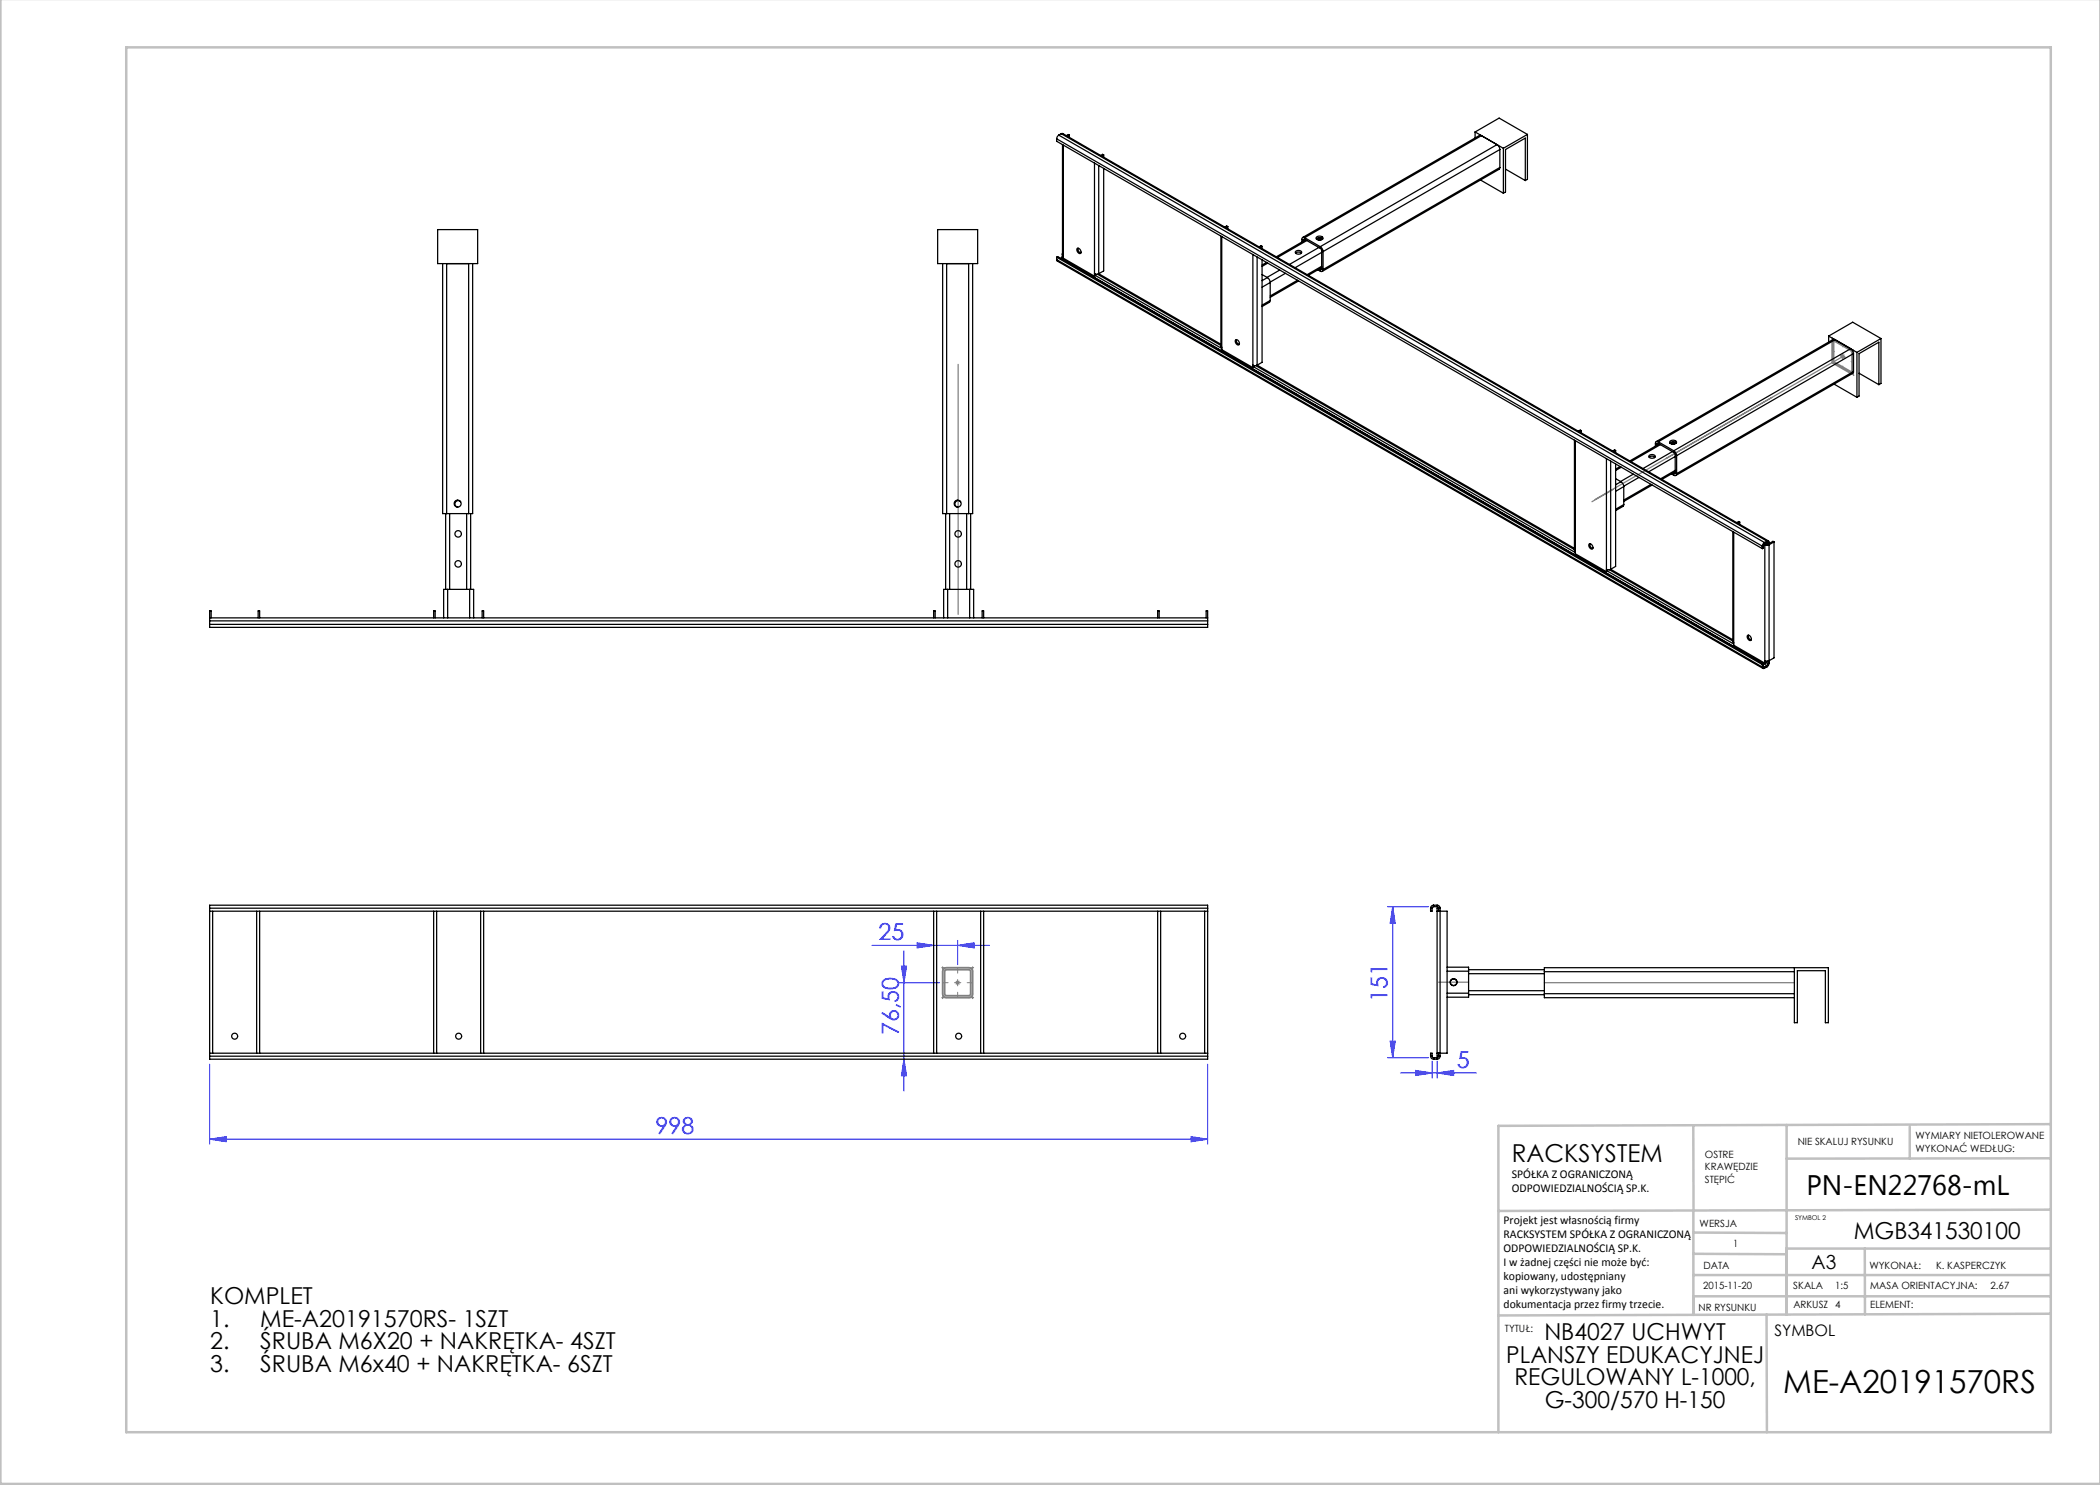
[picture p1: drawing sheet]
<svg xmlns="http://www.w3.org/2000/svg" width="420mm" height="297mm" viewBox="0 0 420 297" stroke-linecap="round" stroke-linejoin="round" font-family="sans-serif">
<g fill="none" stroke="#00f" stroke-width=".2">
<path d="M174.4 189.1h23.5M179.8 196.5h8.1M180.3 193.2h1l-.5 3.3zM180.8 190.2v28M183.4 188.6l3.3 .5-3.3 .5zM191.5 189.1l3.3-.5v1zM191.5 188.1v4.8M277.5 181.3h8.2M278.5 181.3v30.2M278.5 181.3l.5 3.3h-1zM41.9 212.8v16M180.8 211.8l.5 3.3h-1z"/>
<path d="M241.5 212.8v16M277.5 211.5h8.2M278 208.2h1l-.5 3.3zM280.1 214.6h15.2M283.1 214.1l3.3 .5-3.3 .5zM286.4 212.2v3.4M287.4 212.2v3.4M287.4 214.6l3.3-.5v1zM41.9 227.8l3.3-.5v1zM41.9 227.8h199.6M238.2 227.3l3.3 .5-3.3 .5z"/>
</g>
<g fill="none" stroke="#808080" stroke-width=".2">
<path d="M366.3 72.4l.6 .4M366.3 67.5l.6 .4M366.4 67.5v.6M366.4 72v.7M368.1 71.3h1M368.2 70.9l.7 .8M368.6 70.8v1M368.9 70.9l-.7 .8M370.3 74.7l.5 .4M370.3 69.8l.5 .4M370.7 69.9v.7M370.7 74.5v.6"/>
<path d="M188.3 199.5h.8M188.3 193.5h.8M188.5 193.3v.8M188.5 198.9v.8M191 196.5h1M191.2 196.2l.7 .7M191.5 196v1M191.9 196.2l-.7 .7M193.9 199.5h.8M193.9 193.5h.8M194.5 193.3v.8M194.5 198.9v.8"/>
</g>
<path d="M366.6 67.9l.4 .1 3.1 1.7 .4 .4 .2 .6v3.6a.35 .35 0 0 1-.2 .4 .35 .35 0 0 1-.4-.1l-3.1-1.8-.4-.4-.2-.5v-3.6zM366.8 68.3h.2l3.3 2v4l-3.5-2zM188.7 193.8l.6-.3h4.4a.8 .8 0 0 1 .8 .8v4.4a.8 .8 0 0 1-.8 .8h-4.4a.8 .8 0 0 1-.8-.8v-4.4zM189 194.1l.3-.2h4.4l.3 .2 .1 .2v4.4l-.1 .3-.3 .1h-4.4l-.3-.1-.1-.3v-4.4z" fill="none" stroke="#808080" stroke-width=".35"/>
<g fill="none" stroke="#c0c0c0" stroke-width=".5">
<path d="M.1 -.1v296.9h419.9M25.2 9.5h385v276.9h-385zM338.7 225.2v16.9M357.3 225v37.9M382 225.4v6.3M410.1 224.8l-110.4 .4v61.2M410.1 231.7h-52.8M338.7 259.3h71.5M338.7 255h71.5M338.7 250.8l18.6 .1M338.7 246.5l18.6 .1M338.7 242.1v20.9"/>
<path d="M373 249.7v13.2M410.1 241.9l-110.4 .3M410.2 249.7h-52.9v13.2M353.3 262.9l.1 23.5M410.2 262.7l-110.5 .4"/>
</g>
<path d="M191.6 72.9v50M354.4 79.5l-35.4 20.4M368.6 71.3l-35.4 20.4M322.6 97.9l-4.2 2.4M287.7 196.4h6M308.9 196.5h50" fill="none" stroke="#808080" stroke-width=".25"/>
<path d="M366.4 70.1l.3 .1M368.6 73.7v-.3M368.6 69.2v-.4M370.4 72.4l.3 .1M188.5 196.5h.4M191.5 199.5v-.4M191.5 193.9v-.4M194.1 196.5h.4" fill="none" stroke="#808080" stroke-width=".2" stroke-dasharray="15.2 1.3 1.3 1.3"/>
<path d="M188.9 196.5h5.2M191.5 199.1v-5.2" fill="none" stroke="#808080" stroke-width=".2" stroke-dasharray="15.2 1.3 1.3 1.3" stroke-dashoffset="14.5"/>
<path d="M366.7 70.2l3.7 2.2M368.6 73.4v-4.2" fill="none" stroke="#808080" stroke-width=".2" stroke-dasharray="15.2 1.3 1.3 1.3" stroke-dashoffset="15"/>
<g fill="#00f">
<path d="M238.2 227.3l3.3 .5-3.3 .5zM41.9 227.8l3.3-.5v1z"/>
<path d="M183.4 188.6l3.3 .5-3.3 .5zM191.5 189.1l3.3-.5v1zM283.1 214.1l3.3 .5-3.3 .5zM287.4 214.6l3.3-.5v1z"/>
<path d="M180.3 193.2h1l-.5 3.3zM180.8 211.8l.5 3.3h-1z"/>
<path d="M278.5 181.3l.5 3.3h-1zM278 208.2h1l-.5 3.3z"/>
</g>
<g fill="none" stroke="#000" stroke-width=".25">
<path d="M211.3 27.8v.5l141.2 81.4M211.3 27.8l141.2 81.4M211.8 27l-.3 .3-.2 .5M211.8 27l141.1 81.5M212.3 26.7h.3l141.1 81.5M212.3 26.7l-.5 .3M212.3 26.7l141.1 81.5M212.5 28.9v22l.2 .3M212.7 29v22.6l6.2 3.6M213.9 27l-.2-.1-.4 .2M213.9 27l-.4 .3M213.9 27v.5"/>
<path d="M218.9 32.6v22.6M219.7 33.1v21.6M220.7 31v.4M220.7 33.7v20.5l-1 .5M220.7 31l-.4 .2M220.7 31l-.2-.1-.4 .2M295 26.4v1.2M295 26.4l5.7 3.3M295 26.4l4.8-2.8 5.7 3.3M296.1 36l4.6 2.6M300 29.9l-.2-.6-.4-.4-35.4 20.4M300 33.5l-.2 .4-35.4 20.4"/>
<path d="M300 29.9l-35.4 20.4M300 33.5l-35.4 20.4M300 29.9v3.6M300.7 29.7v8.9M301.1 33.8l4 2.3M305.1 36.1v-8.5l-4 2.3v8.5l-.4 .2M305.5 26.9v9l-.4 .2M305.5 26.9l-4.8 2.8M87.5 45.9h8v6.8h-8zM88.5 52.7v50h.8M89.3 52.7v50M93.7 52.7v50"/>
<path d="M94.5 52.7v50h-.8M187.5 45.9h8v6.8h-8zM188.5 52.7v50h.8M189.3 52.7v50M193.7 52.7v50M194.5 52.7v50h-.8M211.3 51.9l.2 .3 141.1 81.5M211.3 51.4v.5M211.3 51.4l141.2 81.5M211.3 51.9l141.2 81.5M211.3 51.4l.2-.1 141.2 81.5M212.3 51.6l141.1 81.5"/>
<path d="M212.3 51.6l-.1 .1M212.5 51.3l-.2 .3M212.5 50.8h.1M212.5 50.8v.5M212.5 51.3l.2 .1M215.5 49.7a.63 .63 0 0 1 .6 .3 .63 .63 0 0 1-.1 .7 .75 .75 0 0 1-.5-1zM215.6 49.6a.81 .81 0 0 0 .6 1M218.9 54.7l.4 .1 .4-.1M219.1 55.1l-.2 .1M219.1 54.8v.3M219.1 55.1l25.3 14.6M219.5 54.8l24.7 14.3"/>
<path d="M219.7 54.7l24.5 14.2M244.2 47.2v22l.2 .2M244.4 47.3v22.6l6.2 3.6M245.6 45.3l-.3-.1-.3 .2M245.6 45.3v.5M245.6 45.3l-.4 .2M250.6 50.9v22.6M251.4 51.4v21.6M252.4 49.3l-.2-.1-.4 .2M252.4 49.3l-.4 .2M252.4 49.3v.4M252.4 52v20.5l-1 .5"/>
<path d="M252.4 54.9l1.1 .6M253.3 52.5l-.9 .5M253.5 55.5l.4 .4 .1 .6M253.5 55.5l-1.1 .6M253.5 52.6l-1.1 .7M254 56.5l-1.6 .9M254 56.5v3.6M256 54l-2.6 1.5M257.1 54.7l-3.1 1.7M259.1 50.6a.91 .91 0 0 1 1.2 0M259.2 50.2a.75 .75 0 0 1 1.1 .3 .7 .7 0 0 1-.6 .3 .7 .7 0 0 1-.6-.4zM259.5 56.1l-5.5 3.1"/>
<path d="M259.7 56.2l-5.7 3.3M260.5 47.5l35.4-20.4h.4l-35.4 20.4M260.7 48v.2M260.9 47.5a.34 .34 0 0 0-.4 0 .34 .34 0 0 0-.1 .4v.5M260.9 47.9l3.3 2 .1 3.8M260.9 47.9l-.2-.1v.2M260.9 47.5l3.1 1.8M260.9 47.9l-.2 .1M261.1 48l-5.8 3.4M261.4 48.1l-5.9 3.4M263.3 47.5a.8 .8 0 0 1 1.3 .2 .84 .84 0 0 1-1.4-.1zM263.3 47.8a.97 .97 0 0 1 1.2 0"/>
<path d="M263.8 49.5l-5.9 3.4M263.9 53.8l.1 .1M264 49.3l.4 .5 .2 .5M264.2 48h-.5M264.3 53.7l-.1 .2h-.2M264.3 53.5l-2.6 1.6M264.3 53.7l-.3 .2M264.3 50.5l-5.3 3M264.3 53.3l-2.9 1.6M264.5 47.8a.92 .92 0 0 0-1.2 .1M264.6 53.9a.34 .34 0 0 1-.2 .4 .34 .34 0 0 1-.4-.1l-.4-.2M264.6 50.3v3.6"/>
<path d="M247.1 68a.63 .63 0 0 1 .7 .3 .63 .63 0 0 1-.1 .7 .75 .75 0 0 1-.6-1zM247.3 67.9a.81 .81 0 0 0 .6 1M250.6 73l.4 .1 .4-.1M250.8 73.4l-.2 .1M250.8 73.1v.3M250.8 73.4l64.3 37.1M251.2 73.1l63.7 36.8M251.4 73l63.5 36.7M254 60.1l-.1 .4-1.5 .8M254 60.1l-1.6 .9M365.7 67.2v1.2M365.7 67.2l5.7 3.3"/>
<path d="M365.7 67.2l4.8-2.8 5.7 3.3M366.8 76.8l4.6 2.7M370.7 70.7l-.2-.5-.4-.5-35.3 20.5M370.7 74.3l-.2 .4-35.3 20.4M370.7 70.7l-35.4 20.4M370.7 74.3l-35.4 20.4M370.7 70.7v3.6M371.4 70.5v9M371.8 74.6l4 2.3M375.8 76.9v-8.5l-4 2.3v8.5l-.4 .3M376.2 67.7v9l-.4 .2M376.2 67.7l-4.8 2.8"/>
<path d="M314.9 88v22l.2 .3M315.1 88.1v22.7l6.2 3.5M316.3 86.1l-.2-.1-.4 .2M316.3 86.1l-.4 .3M316.3 86.1v.5M321.3 91.7v22.6M322.1 92.2v21.7M323.1 90.1l-.2-.1-.4 .2M323.1 90.1l-.4 .2M323.1 90.1v.4M323.1 92.8v20.5l-1 .6M323.1 95.7l1.1 .6"/>
<path d="M324 93.3l-.9 .5M324.2 96.3l.4 .5 .2 .5M324.2 96.3l-1.1 .7M324.3 93.4l-1.2 .7M324.8 97.3v3.6M324.8 97.3l-1.7 1M326.7 94.8l-2.6 1.5M327.8 95.5l-3.1 1.7M329.8 91.4a.91 .91 0 0 1 1.2 0M329.9 91.1a.75 .75 0 0 1 1.2 .2 .7 .7 0 0 1-.7 .4 .7 .7 0 0 1-.6-.5zM330.2 96.9l-5.4 3.1M330.4 97l-5.6 3.3"/>
<path d="M331.2 88.3l35.4-20.4 .4 .1-35.4 20.4M331.4 88.9v.2M331.6 88.4a.34 .34 0 0 0-.4-.1 .34 .34 0 0 0-.1 .4v.5M331.6 88.7l3.4 2v3.9M331.6 88.7h-.2v.2M331.6 88.4l3.2 1.8M331.6 88.7l-.2 .2M331.8 88.8l-5.8 3.4M332.1 88.9l-5.9 3.4M334 88.3a.8 .8 0 0 1 1.3 .2 .84 .84 0 0 1-1.4-.1zM334 88.6a.97 .97 0 0 1 1.3 0M334.5 90.3l-5.9 3.4"/>
<path d="M334.6 94.6l.2 .1M334.8 90.2l.4 .4 .1 .5M334.9 88.8h-.5M335 94.6v.1h-.2M335 94.3l-2.6 1.6M335 94.6l-.2 .1M335 91.3l-5.3 3.1M335 94.1l-2.9 1.7M335.2 88.6a.92 .92 0 0 0-1.1 .1M335.3 94.7a.34 .34 0 0 1-.1 .4 .34 .34 0 0 1-.4 0l-.5-.3M335.3 91.1v3.6M89.1 102.7v15.2"/>
<path d="M89.3 102.7h4.4M89.5 117.9h-.8v5.7M89.5 117.9h4.4M89.5 117.9v5.7M89.9 102.7v15.2M92.1 100.4a.65 .65 0 0 0-1 .1 .65 .65 0 0 0 .5 .9M93.3 102.7v15.2M93.9 117.9h.8v5.7M93.9 117.9v5.7M94.1 102.7v15.2M189.1 102.7v15.2M189.3 102.7h4.4"/>
<path d="M189.5 117.9h-.8v5.7M189.5 117.9h4.4M189.5 117.9v5.7M189.9 102.7v15.2M192.1 100.4a.65 .65 0 0 0-1 .1 .65 .65 0 0 0 .5 .9M193.3 102.7v15.2M193.9 117.9h.8v5.7M193.9 117.9v5.7M194.1 102.7v15.2M317.8 108.8a.63 .63 0 0 1 .7 .3 .63 .63 0 0 1-.1 .7 .75 .75 0 0 1-.6-1zM318 108.7a.81 .81 0 0 0 .6 1M321.3 113.9l.4 .1 .4-.1"/>
<path d="M321.5 114.2l-.2 .1M321.5 113.9v.3M321.5 114.2l25.2 14.6M321.9 113.9l24.7 14.3M322.1 113.9l24.5 14.1M324.8 100.9l-.2 .4-1.5 .8M324.8 100.9l-1.7 1M346.6 106.3v22l.1 .3M346.7 106.4v22.6l6.3 3.6M347.9 104.4l-.2-.1-.4 .2M347.9 104.4l-.3 .2M347.9 104.4v.5"/>
<path d="M352.5 109.2v.5M352.7 109.1v.5l-.2 .1M352.7 109.1l-.2 .1M352.9 108.5l-.3 .3-.1 .4M352.9 108.7l-.2 .4M352.9 108.5v.2M353 108.7v23.9M353.2 108.8l-.2 .2h.5M353.2 108.6v.2M353.2 108.8l.4 .3M353.4 108.2a.26 .26 0 0 1 .3 0 .26 .26 0 0 1 .1 .3M353.4 108.5l.2 .1"/>
<path d="M353.4 108.2v.3M353.4 108.2l-.5 .3M353.4 108.5l-.5 .2M353.6 108.6v.5M353.8 108.5v24.1M353.8 108.5l-.2 .1M354.8 108.4v23.2l-1 .5M354.8 108.4l-1.2 .7M354.8 108.4l-.2-.1-.8 .4M41.9 123.6v.6M41.9 124.9v.6h199.6v-.6M41.9 123.6v-1.4h.3v1.4"/>
<path d="M41.9 124.2v.7M41.9 123.6h199.6M41.9 124.2h199.6M41.9 124.9h199.6M51.6 123.6v-1.4h.3v1.4M86.7 123.6v-1.4h.3v1.4M96.4 123.6v-1.4h.3v1.4M186.7 123.6v-1.4h.3v1.4M196.4 123.6v-1.4h.3v1.4M231.5 123.6v-1.4h.3v1.4M241.2 123.6v-1.4h.3v1.4M241.5 123.6v.6"/>
<path d="M241.5 124.2v.7M349.5 127.1a.63 .63 0 0 1 .7 .3 .63 .63 0 0 1-.1 .7 .75 .75 0 0 1-.6-1zM349.7 127a.81 .81 0 0 0 .5 1M352.5 133.4a.26 .26 0 0 0 .1 .3 .26 .26 0 0 0 .3 0M352.5 132.9v.5M352.7 133.3l.2 .1M352.7 132.8l-.2 .1M352.7 132.8v.5M352.7 133.3l-.2 .1M352.9 133.4v.3M353 132.1l.4 .1 .4-.1M353.2 132.2v.3"/>
<path d="M353.2 132.5l-.2 .1M353.2 132.5l.4 .3M353.4 133.1l-.5 .3M353.4 133.1v.3M353.4 133.4l-.5 .3M353.5 132.2l.1 .1M353.6 132.8l-.2 .3M353.6 132.3v.5M353.8 132.6l-.1 .5-.3 .3M353.8 132.6l-.2 .2M353.8 132.1l-.2 .2M41.9 181.6v-.6h199.6v.6"/>
<path d="M41.9 181.6v29.6M41.9 181.6h199.6M41.9 182.2h199.6M42.5 182.2v28.4M51.3 182.2v28.4M51.9 182.2v28.4M86.7 182.2v28.4M87.3 182.2v28.4M96.1 182.2v28.4M96.7 182.2v28.4M186.7 182.2v28.4M187.3 182.2v28.4"/>
<path d="M196.1 182.2v28.4M196.7 182.2v28.4M231.5 182.2v28.4M232.1 182.2v28.4M240.9 182.2v28.4M241.5 181.6v29.6M286.1 181.6h.3M286.1 181.6v.6h.3v-.6M286.7 181.3l-.3 .3M286.7 181a.6 .6 0 0 0-.6 .6M286.7 181h.7M286.7 181v.3"/>
<path d="M286.7 181.3h.7M287.4 182.2h.3M287.4 181a.6 .6 0 0 1 .6 .6M287.4 181.3l.3 .2v.7M287.4 181v.3M287.7 182.2h1.7v28.4h-1.7M288 181.6h-.6v29.6h.6M288 181.6v29.6M289.4 193.4h4.3v.8M289.4 194.2h4.3M289.4 198.6h4.3M293.7 198.6v.8h-4.3"/>
<path d="M293.7 194.2v4.4M293.7 193.9h15.2M293.7 198.9h15.2M293.7 198.1h15.2M293.7 194.7h15.2M308.9 198.7v.8h50M308.9 194.3h50M308.9 198.7h50M308.9 194.3v4.4M358.9 193.5v11h.6v-10.4h5.6v10.4h.6v-11h-56.8v.8M41.9 211.2v.6h199.6v-.6M41.9 210.6h199.6"/>
<path d="M41.9 211.2h199.6M286.1 211.2a.6 .6 0 0 0 .6 .6M286.1 211.2v-.6h.3v.6M286.1 211.2h.3M286.4 211.2l.3 .3M286.7 211.8h.7M286.7 211.5v.3M286.7 211.5h.7M287.4 210.6h.3M287.4 211.5v.3M287.7 210.6v.8l-.3 .1M288 211.2a.6 .6 0 0 1-.6 .6"/>
<circle cx="91.5" cy="100.7" r=".7"/>
<circle cx="91.6" cy="106.8" r=".65"/>
<circle cx="91.6" cy="112.8" r=".65"/>
<circle cx="191.5" cy="100.7" r=".7"/>
<circle cx="191.6" cy="106.8" r=".65"/>
<circle cx="191.6" cy="112.8" r=".65"/>
<circle cx="290.7" cy="196.4" r=".7"/>
<circle cx="290.7" cy="196.4" r=".65"/>
<circle cx="46.9" cy="207.2" r=".6"/>
<circle cx="91.7" cy="207.2" r=".6"/>
<circle cx="191.7" cy="207.2" r=".6"/>
<circle cx="236.5" cy="207.2" r=".6"/>
</g>
<text font-size="6.3" x="356.6" y="278.5">ME-A20191570RS</text>
<text font-size="5.6" x="361.3" y="239.1">PN-EN22768-mL</text>
<text font-size="4.9" x="302.4" y="232.4">RACKSYSTEM</text>
<g font-size="4.7" fill="#00f">
<text x="175.7" y="188.1">25</text>
<text x="277.5" y="200.4" transform="rotate(-90 277.5 200.4)">151</text>
<text x="179.8" y="207" transform="rotate(-90 179.8 207)">76,50</text>
<text x="291.4" y="213.6">5</text>
<text x="131.1" y="226.8">998</text>
</g>
<g font-size="4.7">
<text x="370.7" y="247.8">MGB341530100</text>
<text x="42.1" y="260.8">KOMPLET</text>
<text x="42.1" y="265.3">1.</text>
<text x="42.1" y="269.9">2.</text>
<text x="52.1" y="265.3">ME-A20191570RS- 1SZT</text>
<text x="52.1" y="269.9">ŚRUBA M6X20 + NAKRĘTKA- 4SZT</text>
<text x="308.9" y="268.1">NB4027 UCHWYT</text>
<text x="42.1" y="274.4">3.</text>
<text x="52.1" y="274.4">ŚRUBA M6x40 + NAKRĘTKA- 6SZT</text>
<text x="301.3" y="272.6">PLANSZY EDUKACYJNEJ</text>
<text x="302.9" y="277.1">REGULOWANY L-1000,</text>
<text x="309" y="281.6">G-300/570 H-150</text>
</g>
<text font-size="3.9" x="362.3" y="253.8">A3</text>
<text font-size="3.2" x="354.9" y="267.2">SYMBOL</text>
<g font-size="2.4">
<text x="302.4" y="235.6">SPÓŁKA Z OGRANICZONĄ</text>
<text x="302.4" y="238.4">ODPOWIEDZIALNOŚCIĄ SP.K.</text>
<text x="300.7" y="244.7">Projekt jest własnością firmy</text>
<text x="300.7" y="247.5">RACKSYSTEM SPÓŁKA Z OGRANICZONĄ</text>
<text x="300.7" y="250.3">ODPOWIEDZIALNOŚCIĄ SP.K.</text>
<text x="300.7" y="253.1">I w żadnej części nie może być:</text>
<text x="300.7" y="256">kopiowany, udostępniany</text>
<text x="300.7" y="258.8">ani wykorzystywany jako</text>
<text x="300.7" y="261.6">dokumentacja przez firmy trzecie.</text>
</g>
<g font-size="2">
<text x="383.1" y="227.9">WYMIARY NIETOLEROWANE</text>
<text x="341" y="231.6">OSTRE</text>
<text x="359.5" y="228.9">NIE SKALUJ RYSUNKU</text>
<text x="383.1" y="230.4">WYKONAĆ WEDŁUG:</text>
<text x="341" y="234.1">KRAWĘDZIE</text>
<text x="341" y="236.6">STĘPIĆ</text>
<text x="339.9" y="245.4">WERSJA</text>
<text x="346.6" y="249.5">1</text>
<text x="340.6" y="257.7">2015-11-20</text>
<text x="340.7" y="253.8">DATA</text>
<text x="358.7" y="257.7">SKALA</text>
<text x="367" y="257.7">1:5</text>
<text x="373.9" y="253.8">WYKONAŁ:</text>
<text x="374.1" y="257.7">MASA ORIENTACYJNA:</text>
<text x="387.2" y="253.8">K. KASPERCZYK</text>
<text x="398.1" y="257.7">2.67</text>
<text x="339.7" y="262.3">NR RYSUNKU</text>
<text x="358.7" y="261.7">ARKUSZ 4</text>
<text x="374.1" y="261.7">ELEMENT:</text>
<text x="301" y="266.4">TYTUŁ:</text>
</g>
<text font-size="1.3" x="359" y="244">SYMBOL 2</text>
</svg>
